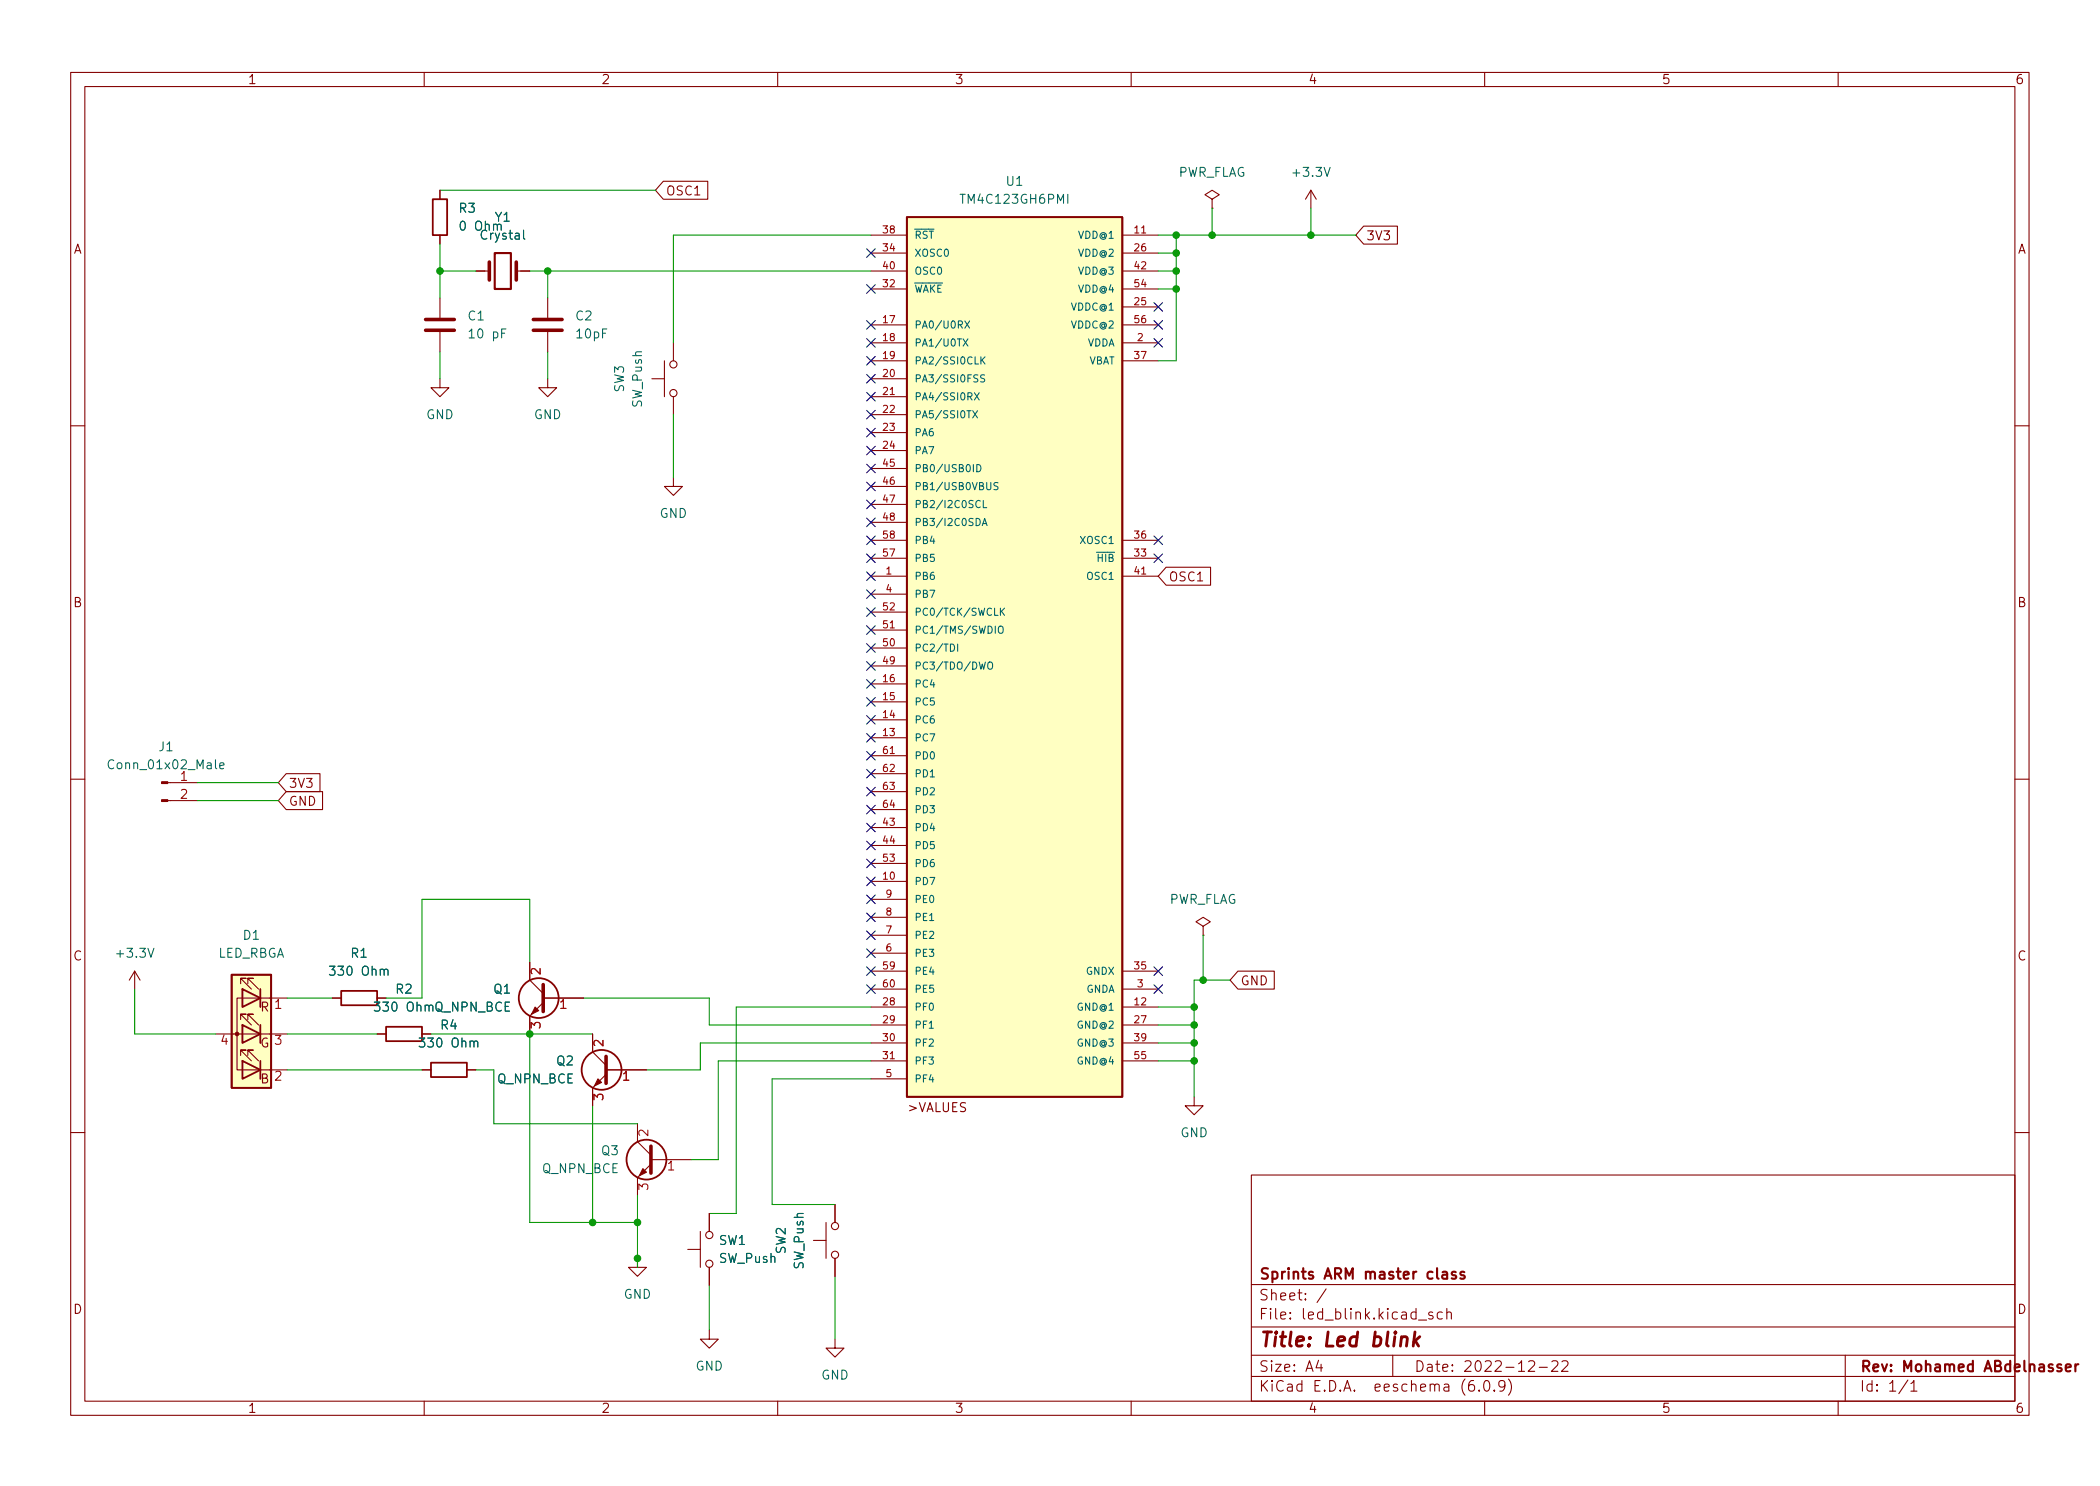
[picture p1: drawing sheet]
<svg xmlns="http://www.w3.org/2000/svg" width="297mm" height="210mm" viewBox="0 0 297 210" stroke-linecap="round" stroke-linejoin="round" font-family="sans-serif">
<g fill="none" stroke="#840000" stroke-width=".15">
<path d="M10 10.2h277v190.1h-277zM12 12.2h273v186.1h-273zM60 10.2v2M110 10.2v2M160 10.2v2M210 10.2v2M260 10.2v2M62.2 26.9v1.3M62.2 33.3v1.2M67.3 38.3h1.9M73 38.3h1.9M93.8 25.6h6.3v2.6h-6.3l-1.1-1.3z"/>
<path d="M123.2 33.3h5.1M123.2 35.8h5.1M123.2 38.3h5.1M158.7 33.3h5.1M158.7 35.8h5.1M158.7 38.3h5.1M171.4 28.2l1.1-.6-1.1-.7-1 .7 1 .6v1.3M171.4 29.5h.1M185.4 26.9l-.7 1.3M185.4 26.9v2.6M185.4 26.9l.8 1.3M192.9 32h4.8v2.5h-4.8l-1.1-1.2z"/>
<path d="M62.2 53.6v1.3h1.3l-1.3 1.2-1.2-1.2h1.2M62.2 42.2v2.8M62.2 47v2.8M77.5 53.6v1.3h1.2l-1.2 1.2-1.3-1.2h1.3M77.5 42.2v2.8M77.5 47v2.8M92.2 53.6h1.8M94 51v5.1M95.2 48.5v2.5M95.2 56.1v2.6M123.2 46h5.1M123.2 48.5h5.1"/>
<path d="M123.2 51h5.1M123.2 53.6h5.1M123.2 56.1h5.1M123.2 58.7h5.1M123.2 40.9h5.1M158.7 46h5.1M158.7 48.5h5.1M158.7 51h5.1M158.7 43.4h5.1M158.7 40.9h5.1M10 60.2h2M95.2 67.6v1.2h1.3l-1.3 1.3-1.2-1.3h1.2"/>
<path d="M123.2 61.2h5.1M123.2 63.7h5.1M123.2 79h5.1M123.2 76.4h5.1M123.2 66.3h5.1M123.2 68.8h5.1M123.2 71.4h5.1M123.2 73.9h5.1M158.7 79h5.1M158.7 76.4h5.1M285 60.2h2M123.2 81.5h5.1"/>
<path d="M123.2 99.3h5.1M123.2 96.8h5.1M123.2 84.1h5.1M123.2 94.2h5.1M123.2 91.7h5.1M123.2 89.1h5.1M123.2 86.6h5.1M158.7 81.5h5.1M164.9 80.3h6.3v2.5h-6.3l-1.1-1.3zM10 110.2h2M23.7 113.3h4.2M23.7 110.7h4.2"/>
<path d="M40.5 109.5h4.8v2.5h-4.8l-1.1-1.3zM40.5 112h5.1v2.5h-5.1l-1.1-1.2zM123.2 104.4h5.1M123.2 101.8h5.1M123.2 117.1h5.1M123.2 119.6h5.1M123.2 106.9h5.1M123.2 109.5h5.1M123.2 112h5.1M123.2 114.5h5.1M285 110.2h2M19 137.4l-.7 1.3"/>
<path d="M19 137.4v2.5M19 137.4l.8 1.3M34 139.2v-.8h.8h-.8l1.6 1.5M34.3 139.9v2.6zM34.3 139.9h.1M35.1 139.2v-.8h.7h-.7l1.5 1.5M36.8 139.9v2.6M74.9 136.1v2.6l1.9 1.9M123.2 124.7h5.1M123.2 139.9h5.1M123.2 137.4h5.1M123.2 122.2h5.1"/>
<path d="M123.2 134.9h5.1M123.2 132.3h5.1M123.2 129.8h5.1M123.2 127.2h5.1M158.7 139.9h5.1M158.7 137.4h5.1M170.2 131.1l1-.7-1-.6-1 .6 1 .7v1.2M170.2 132.3h.1M175.1 137.4h5.1v2.5h-5.1l-1.1-1.2zM30.5 146.3h6.3M34 149.3v-.7h.8h-.8l1.6 1.5M34 144.3v-.8h.8h-.8l1.6 1.5"/>
<path d="M34.3 145v2.6zM34.3 145h.1M35.1 149.3v-.7h.7h-.7l1.5 1.5M35.1 144.3v-.8h.7h-.7l1.5 1.5M36.8 145v2.6M38.1 146.3h2.5M40.6 141.2h-7.1v10.2h7.1M47 141.2h1.3M53.3 146.3h1.3M59.7 151.4h1.3M66 151.4h1.3M76.8 141.9l-1.9 1.9v2.5"/>
<path d="M76.8 141.2h5.7M83.8 146.3v2.5l1.9 1.9M85.7 152l-1.9 1.9v2.6M85.7 151.4h5.7M90.2 159v2.5l1.9 1.9M123.2 142.5h5.1M123.2 145h5.1M123.2 147.6h5.1M123.2 150.1h5.1M123.2 152.6h5.1M158.7 142.5h5.1M158.7 145h5.1"/>
<path d="M158.7 147.6h5.1M158.7 150.1h5.1M168.9 155.2v1.3h1.3l-1.3 1.2-1.3-1.2h1.3M10 160.2h2M90.2 178v1.3h1.2l-1.2 1.3-1.3-1.3h1.3M92.1 164.7l-1.9 1.9v2.6M92.1 164.1h5.7M97.3 176.8h1.8M99.1 174.2v5.1M100.3 171.7v2.5M100.3 179.3v2.6M115.1 175.5h1.7"/>
<path d="M116.8 173v5M118.1 170.4v2.6M118.1 178v2.6M177 166.3h108v32h-108zM285 160.2h2M60 198.3v2M100.3 188.2v1.3h1.3l-1.3 1.2-1.2-1.2h1.2M110 198.3v2M118.1 189.5v1.2h1.3l-1.3 1.3-1.3-1.3h1.3M160 198.3v2M177 194.8h108M177 191.8h108"/>
<path d="M177 187.8h108M177 181.8h108M186.5 192.5l-.4 1h1M186.9 193v1M187.6 182.4l-1.3 1.9M197 191.8v3M200.6 186.8h1.2M202.6 185.7l-.3-.1-.2 .2v.3l.5 .1 .1 .1-.1 .3h-.1h-.4M204 185.7l-.4-.1-.3 .3v.4l.1 .3h.2h.4M204.6 185.8a.37 .37 0 0 1 .7 0v.8M204.6 185.1v1.5M208.4 195.3a.59 .59 0 0 0-.7 .7v.5l.2 .3h.4l.2-.1 .1-.5-.2-.2-.4-.1-.3 .3"/>
<path d="M209.2 196.7l.1 .1h-.1h-.1l.1-.1v.1M210 198.3v2M210.1 195.4a.36 .36 0 0 1 .5 .2 .77 .77 0 0 1-.4 1.2 1 1 0 0 1-.1-1.4zM211.4 196.7v.1h-.1l.1-.1v.1M212.9 196l-.3 .3-.5-.1-.1-.2v-.4l.1-.2 .5-.1 .2 .2a.99 .99 0 0 1-.4 1.3h-.3M213.4 195.1a1.72 1.72 0 0 1 0 2.3M216.2 192.7l.2-.2 .5 .1a.41 .41 0 0 1 .1 .6l-.9 .8h1M217.7 193.5h1.2M219.5 192.7l.2-.2 .5 .1a.41 .41 0 0 1 .1 .6l-.9 .8h1M220.9 192.7l.2-.2 .5 .1a.41 .41 0 0 1 .1 .6l-.8 .8h.9M260 198.3v2M261 191.8v6.5"/>
<path d="M269.9 195.3l-1.3 1.9M270.3 195.8l.4-.5v1.5M270.3 196.8h.9"/>
<circle cx="95.3" cy="55.6" r=".51"/>
<circle cx="95.3" cy="51.6" r=".51"/>
<circle cx="100.3" cy="178.8" r=".51"/>
<circle cx="100.3" cy="174.7" r=".51"/>
<circle cx="118.1" cy="173.5" r=".51"/>
<circle cx="118.1" cy="177.5" r=".51"/>
</g>
<path d="M70 35.8h2.3v5.1h-2.3zM204.1 180l.1-.1 .4 .1 .1 .9M204.7 180.3l-.5 .1a.29 .29 0 0 0-.2 .2 .29 .29 0 0 0 .2 .3h.5M205.9 180l-.3-.1-.3 .2 .1 .3 .5 .1 .1 .1-.1 .3h-.1h-.5M207.1 180l-.3-.1-.2 .2v.3l.5 .1 .1 .1-.1 .3h-.1h-.4M292.2 193.5l.7-.1-.1-.3-.4-.1-.2 .2 .1 .8h.1h.4M293.6 193v1M294 193l-.3 .1-.1 .2" fill="none" stroke="#840000" stroke-width=".3"/>
<path d="M198.2 189.3a.49 .49 0 0 1 .9 .1l-.2 1.1M200.1 188.5l-.2 2M200.2 189.7l.5 .8M200.8 189.1l-.8 .8" fill="none" stroke="#840000" stroke-width=".4"/>
<path d="M69.2 37.1v2.5M73 37.1v2.5M60.2 46.7h4.1M60.2 45.2h4.1M75.4 46.7h4.1M75.4 45.2h4.1M76.8 139.3v3.8M85.7 149.5v3.8M92.1 162.2v3.8" fill="none" stroke="#840000" stroke-width=".51"/>
<g fill="#840000" stroke="#840000" stroke-width=".15">
<path d="M84.6 152.6l.5 .6-1 .5z"/>
<path d="M90.9 165.3l.5 .6-1 .5z"/>
<path d="M75.7 142.5l.5 .5-1 .5z"/>
<path d="M22.9 113.2h.8v.2h-.8z"/>
<path d="M22.9 110.6h.8v.3h-.8z"/>
<circle cx="33.5" cy="146.3" r=".25"/>
</g>
<g fill="none" stroke="#840000" stroke-width=".25">
<path d="M61.2 28.2h2v5.1h-2zM128.3 30.7h30.4v124.5h-30.4zM32.8 137.9h5.6v16h-5.6zM34.3 139.9l2.5 1.3-2.5 1.3zM36.8 139.9v2.6M34.3 150.1l2.5 1.3-2.5 1.2zM34.3 145l2.5 1.3-2.5 1.3zM36.8 145v2.6M36.8 150.1v2.5M48.3 140.2h5v2h-5zM54.6 145.3h5.1v2h-5.1zM61 150.4h5v2h-5z"/>
<circle cx="76.2" cy="141.2" r="2.82"/>
<circle cx="85.1" cy="151.4" r="2.82"/>
<circle cx="91.4" cy="164.1" r="2.82"/>
</g>
<g fill="#ffffc2" stroke="#ffffc2" stroke-width=".14">
<path d="M128.3 30.7h30.4v124.5h-30.4z"/>
<path d="M32.8 137.9h5.6v16h-5.6z"/>
</g>
<g fill="none" stroke="#006464" stroke-width=".15">
<path d="M74.1 32.6v1.1l.1 .1M136.2 48l.7 1M136.5 45.4l.7 1M136.9 48l-.7 1M137.2 45.4l-.7 1M137.6 58.1l.7 1M137.8 55.6l.7 1M138.3 58.1l-.7 1M138.5 55.6l-.7 1M138.7 50.5v1M138.9 50.9l.4 .6M139.3 53.1l-.4-.1-.2 .1v.3l.5 .2 .1 .3-.2 .1h-.4"/>
<path d="M139.3 50.5l-.6 .6M138.2 65.7a.51 .51 0 0 1 .6 .5 .51 .51 0 0 1-.6 .5zM138.7 70.9a.48 .48 0 0 0-.7 .3 .48 .48 0 0 0 .5 .6l.2-.1M138.9 74.4l.4-1 .3 1M139 74.1h.5M139.1 70.8v1h.5M141.2 68.3h-.4l-.2 .1v.3l.5 .2 .1 .2-.2 .2-.4-.1M135.5 91.1v1M139.8 93.8l.2-.1a.34 .34 0 0 1 .4 .3v.3a.34 .34 0 0 1-.3 .4 .34 .34 0 0 1-.4-.4zM141.3 88.7l.2-.1a.34 .34 0 0 1 .4 .3v.4a.34 .34 0 0 1-.3 .3 .34 .34 0 0 1-.4-.3zM141.5 86.1v1M141.7 86.5l.4 .6"/>
<path d="M142.1 86.1l-.6 .5M31.1 108.3l.6-.1-.1-.2-.3-.1-.2 .2v.6h.5M54.3 137.3l.2-.2 .3 .1 .1 .8M67 147.5l.2-.2 .3 .1 .1 .7"/>
</g>
<g fill="none" stroke="#009600" stroke-width=".15">
<path d="M62.2 38.3h5.1M62.2 34.5v7.7M62.2 26.9h30.5M74.9 38.3h48.3M77.5 38.3v3.9M123.2 33.3h-28v15.2M163.8 33.3h28M163.8 38.3h2.6M163.8 35.8h2.6M166.4 33.3v17.7h-2.6M171.4 29.5v3.8M185.4 29.5v3.8"/>
<path d="M62.2 49.8v3.8M77.5 49.8v3.8M95.2 58.7v8.9M163.8 40.9h2.6M27.9 110.7h11.5M27.9 113.3h11.5M19 139.9v6.4h11.5M74.9 136.1v-8.9h-15.2v14h-5.1M170.2 132.3v6.4M174 138.7h-5.1v16.5M40.6 151.4h19.1M40.6 141.2h6.4"/>
<path d="M40.6 146.3h12.7M61 146.3h22.8M67.3 151.4h2.5v7.6h20.4M74.9 146.3v26.7h15.3M82.5 141.2h17.8v3.8h22.9M83.8 156.5v16.5M123.2 142.5h-19.1v29.2h-3.8M123.2 152.6h-14v17.8h8.9M123.2 150.1h-21.6v14h-3.8M123.2 147.6h-24.1v3.8h-7.7M163.8 142.5h5.1M163.8 150.1h5.1"/>
<path d="M163.8 147.6h5.1M163.8 145h5.1M90.2 169.2v10.1M100.3 181.9v6.3M118.1 180.6v8.9"/>
</g>
<g fill="none" stroke="#000084" stroke-width=".15">
<path d="M122.6 35.2l1.2 1.2M123.8 35.2l-1.2 1.2M122.6 47.9l1.2 1.2M122.6 45.4l1.2 1.2M122.6 40.3l1.2 1.2M122.6 53l1.2 1.2M122.6 50.4l1.2 1.3M122.6 55.5l1.2 1.2M122.6 58.1l1.2 1.2M123.8 47.9l-1.2 1.2M123.8 45.4l-1.2 1.2M123.8 40.3l-1.2 1.2"/>
<path d="M123.8 53l-1.2 1.2M123.8 50.4l-1.2 1.3M123.8 55.5l-1.2 1.2M123.8 58.1l-1.2 1.2M163.2 42.8l1.2 1.2M163.2 45.4l1.2 1.2M163.2 47.9l1.2 1.2M164.4 42.8l-1.2 1.2M164.4 45.4l-1.2 1.2M164.4 47.9l-1.2 1.2M122.6 75.8l1.2 1.3M122.6 78.4l1.2 1.2"/>
<path d="M122.6 60.6l1.2 1.2M122.6 68.2l1.2 1.2M122.6 70.8l1.2 1.2M122.6 65.7l1.2 1.2M122.6 73.3l1.2 1.2M122.6 63.1l1.2 1.3M123.8 75.8l-1.2 1.3M123.8 78.4l-1.2 1.2M123.8 60.6l-1.2 1.2M123.8 68.2l-1.2 1.2M123.8 70.8l-1.2 1.2M123.8 65.7l-1.2 1.2"/>
<path d="M123.8 73.3l-1.2 1.2M123.8 63.1l-1.2 1.3M163.2 78.4l1.2 1.2M163.2 75.8l1.2 1.3M164.4 78.4l-1.2 1.2M164.4 75.8l-1.2 1.3M122.6 80.9l1.2 1.2M122.6 86l1.2 1.2M122.6 83.5l1.2 1.2M122.6 93.6l1.2 1.2M122.6 98.7l1.2 1.2M122.6 91.1l1.2 1.2"/>
<path d="M122.6 96.2l1.2 1.2M122.6 88.5l1.2 1.3M123.8 80.9l-1.2 1.2M123.8 86l-1.2 1.2M123.8 83.5l-1.2 1.2M123.8 88.5l-1.2 1.3M123.8 93.6l-1.2 1.2M123.8 98.7l-1.2 1.2M123.8 91.1l-1.2 1.2M123.8 96.2l-1.2 1.2M122.6 106.3l1.2 1.2M122.6 113.9l1.2 1.3"/>
<path d="M122.6 111.4l1.2 1.2M122.6 119l1.2 1.2M122.6 108.9l1.2 1.2M122.6 116.5l1.2 1.2M122.6 103.8l1.2 1.2M122.6 101.2l1.2 1.3M123.8 106.3l-1.2 1.2M123.8 113.9l-1.2 1.3M123.8 111.4l-1.2 1.2M123.8 119l-1.2 1.2M123.8 116.5l-1.2 1.2M123.8 108.9l-1.2 1.2"/>
<path d="M123.8 103.8l-1.2 1.2M123.8 101.2l-1.2 1.3M122.6 124.1l1.2 1.2M122.6 139.3l1.2 1.3M122.6 136.8l1.2 1.2M122.6 134.3l1.2 1.2M122.6 129.2l1.2 1.2M122.6 126.6l1.2 1.3M122.6 131.7l1.2 1.2M122.6 121.6l1.2 1.2M123.8 124.1l-1.2 1.2M123.8 139.3l-1.2 1.3"/>
<path d="M123.8 136.8l-1.2 1.2M123.8 134.3l-1.2 1.2M123.8 129.2l-1.2 1.2M123.8 126.6l-1.2 1.3M123.8 131.7l-1.2 1.2M123.8 121.6l-1.2 1.2M163.2 139.3l1.2 1.3M163.2 136.8l1.2 1.2M164.4 139.3l-1.2 1.3M164.4 136.8l-1.2 1.2"/>
</g>
<g fill="#009600" stroke="#009600" stroke-width=".15">
<circle cx="185.4" cy="33.3" r=".46"/>
<circle cx="171.4" cy="33.3" r=".46"/>
<circle cx="166.4" cy="40.9" r=".46"/>
<circle cx="166.4" cy="38.3" r=".46"/>
<circle cx="166.4" cy="35.8" r=".46"/>
<circle cx="166.4" cy="33.3" r=".46"/>
<circle cx="168.9" cy="142.5" r=".46"/>
<circle cx="170.2" cy="138.7" r=".46"/>
<circle cx="168.9" cy="150.1" r=".46"/>
<circle cx="168.9" cy="145" r=".46"/>
<circle cx="168.9" cy="147.6" r=".46"/>
<circle cx="74.9" cy="146.3" r=".46"/>
<circle cx="62.2" cy="38.3" r=".46"/>
<circle cx="77.5" cy="38.3" r=".46"/>
<circle cx="90.2" cy="173" r=".46"/>
<circle cx="90.2" cy="178" r=".46"/>
<circle cx="83.8" cy="173" r=".46"/>
</g>
<text font-size="2.8" fill="#840000" x="178" y="190.6">Title: Led blink</text>
<g font-size="2.1" fill="#840000">
<text x="178" y="184">Sheet: /</text>
<text x="178" y="181">Sprints ARM master class</text>
<text x="178" y="186.7">File: led_blink.kicad_sch</text>
<text x="178" y="196.9">KiCad E.D.A. eeschema (6.0.9)</text>
<text x="178" y="194.1">Size: A4</text>
<text x="200" y="194.1">Date: 2022-12-22</text>
<text x="263" y="194.1">Rev: Mohamed ABdelnasser</text>
<text x="263" y="196.9">Id: 1/1</text>
</g>
<g font-size="1.8" fill="#840000">
<text x="35" y="11.9">1</text>
<text x="85" y="11.9">2</text>
<text x="135" y="11.9">3</text>
<text x="185" y="11.9">4</text>
<text x="235" y="11.9">5</text>
<text x="285" y="11.9">6</text>
<text x="94.1" y="27.6">OSC1</text>
<text x="10.3" y="35.9">A</text>
<text x="193.2" y="34">3V3</text>
<text x="285.3" y="35.9">A</text>
<text x="165.3" y="82.3">OSC1</text>
<text x="10.3" y="85.9">B</text>
<text x="285.3" y="85.9">B</text>
<text x="40.8" y="111.5">3V3</text>
<text x="40.8" y="114">GND</text>
<text x="10.3" y="135.9">C</text>
<text x="285.3" y="135.9">C</text>
<text x="36.8" y="143.1">R</text>
<text x="175.4" y="139.4">GND</text>
<text x="36.8" y="148.2">G</text>
<text x="59.8" y="148.2">330 Ohm</text>
<text x="36.8" y="153.3">B</text>
<text x="128.5" y="157.3">&gt;VALUES</text>
<text x="10.3" y="185.9">D</text>
<text x="285.3" y="185.9">D</text>
<text x="35" y="199.9">1</text>
<text x="85" y="199.9">2</text>
<text x="135" y="199.9">3</text>
<text x="185" y="199.9">4</text>
<text x="235" y="199.9">5</text>
<text x="285" y="199.9">6</text>
</g>
<g font-size="1.8" fill="#006464">
<text x="136.2" y="28.8">TM4C123GH6PMI</text>
<text x="142.4" y="26.3">U1</text>
<text x="166.5" y="25">PWR_FLAG</text>
<text x="183.1" y="25">+3.3V</text>
<text x="65" y="30.1">R3</text>
<text x="65.3" y="32.6">0 Ohm</text>
<text x="68.1" y="33.9">Crystal</text>
<text x="70" y="31.4">Y1</text>
<text x="66.2" y="45.3">C1</text>
<text x="66.6" y="47.9">10 pF</text>
<text x="81.5" y="45.3">C2</text>
<text x="81.6" y="47.9">10pF</text>
<text x="60.3" y="59.3">GND</text>
<text x="75.5" y="59.3">GND</text>
<text x="88.3" y="55.5" transform="rotate(-90 88.3 55.5)">SW3</text>
<text x="90.8" y="57.7" transform="rotate(-90 90.8 57.7)">SW_Push</text>
<text x="93.3" y="73.3">GND</text>
<text x="22.5" y="106.3">J1</text>
<text x="15.8" y="108.8">Conn_01x02_Male</text>
<text x="165.2" y="127.9">PWR_FLAG</text>
<text x="16.7" y="135.5">+3.3V</text>
<text x="30.7" y="135.5">LED_RBGA</text>
<text x="34.4" y="133">D1</text>
<text x="49.7" y="135.5">R1</text>
<text x="47.1" y="138">330 Ohm</text>
<text x="53.4" y="143.1">330 Ohm Q_NPN_BCE</text>
<text x="56" y="140.6">R2</text>
<text x="69.9" y="140.6">Q1</text>
<text x="62.4" y="145.7">R4</text>
<text x="70.4" y="153.3">Q_NPN_BCE</text>
<text x="78.8" y="150.7">Q2</text>
<text x="166.9" y="160.9">GND</text>
<text x="76.7" y="166">Q_NPN_BCE</text>
<text x="85.1" y="163.4">Q3</text>
<text x="101.7" y="176.1">SW1</text>
<text x="101.7" y="178.7">SW_Push</text>
<text x="111.1" y="177.4" transform="rotate(-90 111.1 177.4)">SW2</text>
<text x="113.7" y="179.6" transform="rotate(-90 113.7 179.6)">SW_Push</text>
<text x="88.2" y="183.8">GND</text>
<text x="98.4" y="193.9">GND</text>
<text x="116.1" y="195.2">GND</text>
</g>
<g font-size="1.8" fill="#a90000">
<text x="25.5" y="110.5">1</text>
<text x="25.5" y="113">2</text>
<text x="76.5" y="137.9" transform="rotate(-90 76.5 137.9)">2</text>
<text x="38.9" y="142.7">1</text>
<text x="79.2" y="142.7">1</text>
<text x="31.3" y="147.8">4</text>
<text x="38.9" y="147.8">3</text>
<text x="76.5" y="145.5" transform="rotate(-90 76.5 145.5)">3</text>
<text x="85.3" y="148.1" transform="rotate(-90 85.3 148.1)">2</text>
<text x="38.9" y="152.9">2</text>
<text x="85.3" y="155.7" transform="rotate(-90 85.3 155.7)">3</text>
<text x="88.1" y="152.9">1</text>
<text x="91.7" y="160.8" transform="rotate(-90 91.7 160.8)">2</text>
<text x="94.4" y="165.6">1</text>
<text x="91.7" y="168.4" transform="rotate(-90 91.7 168.4)">3</text>
</g>
<g font-size="1.4" fill="#a90000">
<text x="124.9" y="35.6">34</text>
<text x="124.9" y="33">38</text>
<text x="160.5" y="33">11</text>
<text x="160.5" y="35.6">26</text>
<text x="124.9" y="40.6">32</text>
<text x="124.9" y="38.1">40</text>
<text x="160.5" y="38.1">42</text>
<text x="160.5" y="40.6">54</text>
<text x="124.9" y="45.7">17</text>
<text x="160.5" y="43.2">25</text>
<text x="160.5" y="45.7">56</text>
<text x="124.9" y="48.3">18</text>
<text x="124.9" y="50.8">19</text>
<text x="124.9" y="53.3">20</text>
<text x="160.5" y="50.8">37</text>
<text x="160.9" y="48.3">2</text>
<text x="124.9" y="55.9">21</text>
<text x="124.9" y="58.4">22</text>
<text x="124.9" y="61">23</text>
<text x="124.9" y="63.5">24</text>
<text x="124.9" y="66">45</text>
<text x="124.9" y="68.6">46</text>
<text x="124.9" y="71.1">47</text>
<text x="124.9" y="73.7">48</text>
<text x="124.9" y="76.2">58</text>
<text x="160.5" y="76.2">36</text>
<text x="124.9" y="78.7">57</text>
<text x="125.3" y="81.3">1</text>
<text x="125.3" y="83.8">4</text>
<text x="160.5" y="78.7">33</text>
<text x="160.5" y="81.3">41</text>
<text x="124.9" y="88.9">51</text>
<text x="124.9" y="86.4">52</text>
<text x="124.9" y="94">49</text>
<text x="124.9" y="91.4">50</text>
<text x="124.9" y="101.6">14</text>
<text x="124.9" y="99.1">15</text>
<text x="124.9" y="96.5">16</text>
<text x="124.9" y="104.1">13</text>
<text x="124.9" y="106.7">61</text>
<text x="124.9" y="109.2">62</text>
<text x="124.9" y="111.8">63</text>
<text x="124.9" y="116.8">43</text>
<text x="124.9" y="119.4">44</text>
<text x="124.9" y="114.3">64</text>
<text x="124.9" y="124.5">10</text>
<text x="124.9" y="121.9">53</text>
<text x="125.3" y="129.5">8</text>
<text x="125.3" y="127">9</text>
<text x="124.9" y="137.2">59</text>
<text x="125.3" y="134.6">6</text>
<text x="125.3" y="132.1">7</text>
<text x="160.5" y="137.2">35</text>
<text x="124.9" y="142.2">28</text>
<text x="124.9" y="139.7">60</text>
<text x="160.5" y="142.2">12</text>
<text x="160.9" y="139.7">3</text>
<text x="124.9" y="144.8">29</text>
<text x="124.9" y="147.3">30</text>
<text x="124.9" y="149.9">31</text>
<text x="160.5" y="144.8">27</text>
<text x="160.5" y="147.3">39</text>
<text x="160.5" y="149.9">55</text>
<text x="125.3" y="152.4">5</text>
</g>
<g font-size="1.4" fill="#006464">
<text x="129.3" y="33.8">~{RST}</text>
<text x="152.6" y="33.8">VDD@1</text>
<text x="129.3" y="41.4">~{WAKE}</text>
<text x="129.3" y="36.3">XOSC0</text>
<text x="129.3" y="38.9">OSC0</text>
<text x="152.6" y="36.3">VDD@2</text>
<text x="152.6" y="38.9">VDD@3</text>
<text x="152.6" y="41.4">VDD@4</text>
<text x="129.3" y="46.5">PA0/U0RX</text>
<text x="151.6" y="43.9">VDDC@1</text>
<text x="151.6" y="46.5">VDDC@2</text>
<text x="129.3" y="49">PA1/U0TX</text>
<text x="129.3" y="51.6">PA2/SSI0CLK</text>
<text x="153.7" y="49">VDDA</text>
<text x="153.9" y="51.6">VBAT</text>
<text x="129.3" y="54.1">PA3/SSI0FSS</text>
<text x="129.3" y="56.6">PA4/SSI0RX</text>
<text x="129.3" y="59.2">PA5/SSI0TX</text>
<text x="129.3" y="61.7">PA6</text>
<text x="129.3" y="64.3">PA7</text>
<text x="129.3" y="66.8">PB0/USB0ID</text>
<text x="129.3" y="69.3">PB1/USB0VBUS</text>
<text x="129.3" y="71.9">PB2/I2C0SCL</text>
<text x="129.3" y="74.4">PB3/I2C0SDA</text>
<text x="129.3" y="77">PB4</text>
<text x="152.9" y="77">XOSC1</text>
<text x="129.3" y="82">PB6</text>
<text x="129.3" y="79.5">PB5</text>
<text x="153.9" y="82">OSC1</text>
<text x="154.2" y="79.5">~{HIB}</text>
<text x="129.3" y="84.6">PB7</text>
<text x="129.3" y="89.7">PC1/TMS/SWDIO</text>
<text x="129.3" y="87.1">PC0/TCK/SWCLK</text>
<text x="129.3" y="94.7">PC3/TDO/DWO</text>
<text x="129.3" y="92.2">PC2/TDI</text>
<text x="129.3" y="99.8">PC5</text>
<text x="129.3" y="97.3">PC4</text>
<text x="129.3" y="104.9">PC7</text>
<text x="129.3" y="102.4">PC6</text>
<text x="129.3" y="107.4">PD0</text>
<text x="129.3" y="110">PD1</text>
<text x="129.3" y="112.5">PD2</text>
<text x="129.3" y="117.6">PD4</text>
<text x="129.3" y="115.1">PD3</text>
<text x="129.3" y="125.2">PD7</text>
<text x="129.3" y="120.1">PD5</text>
<text x="129.3" y="122.7">PD6</text>
<text x="129.3" y="130.3">PE1</text>
<text x="129.3" y="127.8">PE0</text>
<text x="129.3" y="137.9">PE4</text>
<text x="129.3" y="135.4">PE3</text>
<text x="129.3" y="132.8">PE2</text>
<text x="153.6" y="137.9">GNDX</text>
<text x="129.3" y="143">PF0</text>
<text x="129.3" y="140.5">PE5</text>
<text x="152.4" y="143">GND@1</text>
<text x="153.6" y="140.5">GNDA</text>
<text x="129.3" y="145.5">PF1</text>
<text x="129.3" y="148.1">PF2</text>
<text x="152.4" y="145.5">GND@2</text>
<text x="152.4" y="148.1">GND@3</text>
<text x="129.3" y="150.6">PF3</text>
<text x="129.3" y="153.2">PF4</text>
<text x="152.4" y="150.6">GND@4</text>
</g>
</svg>
